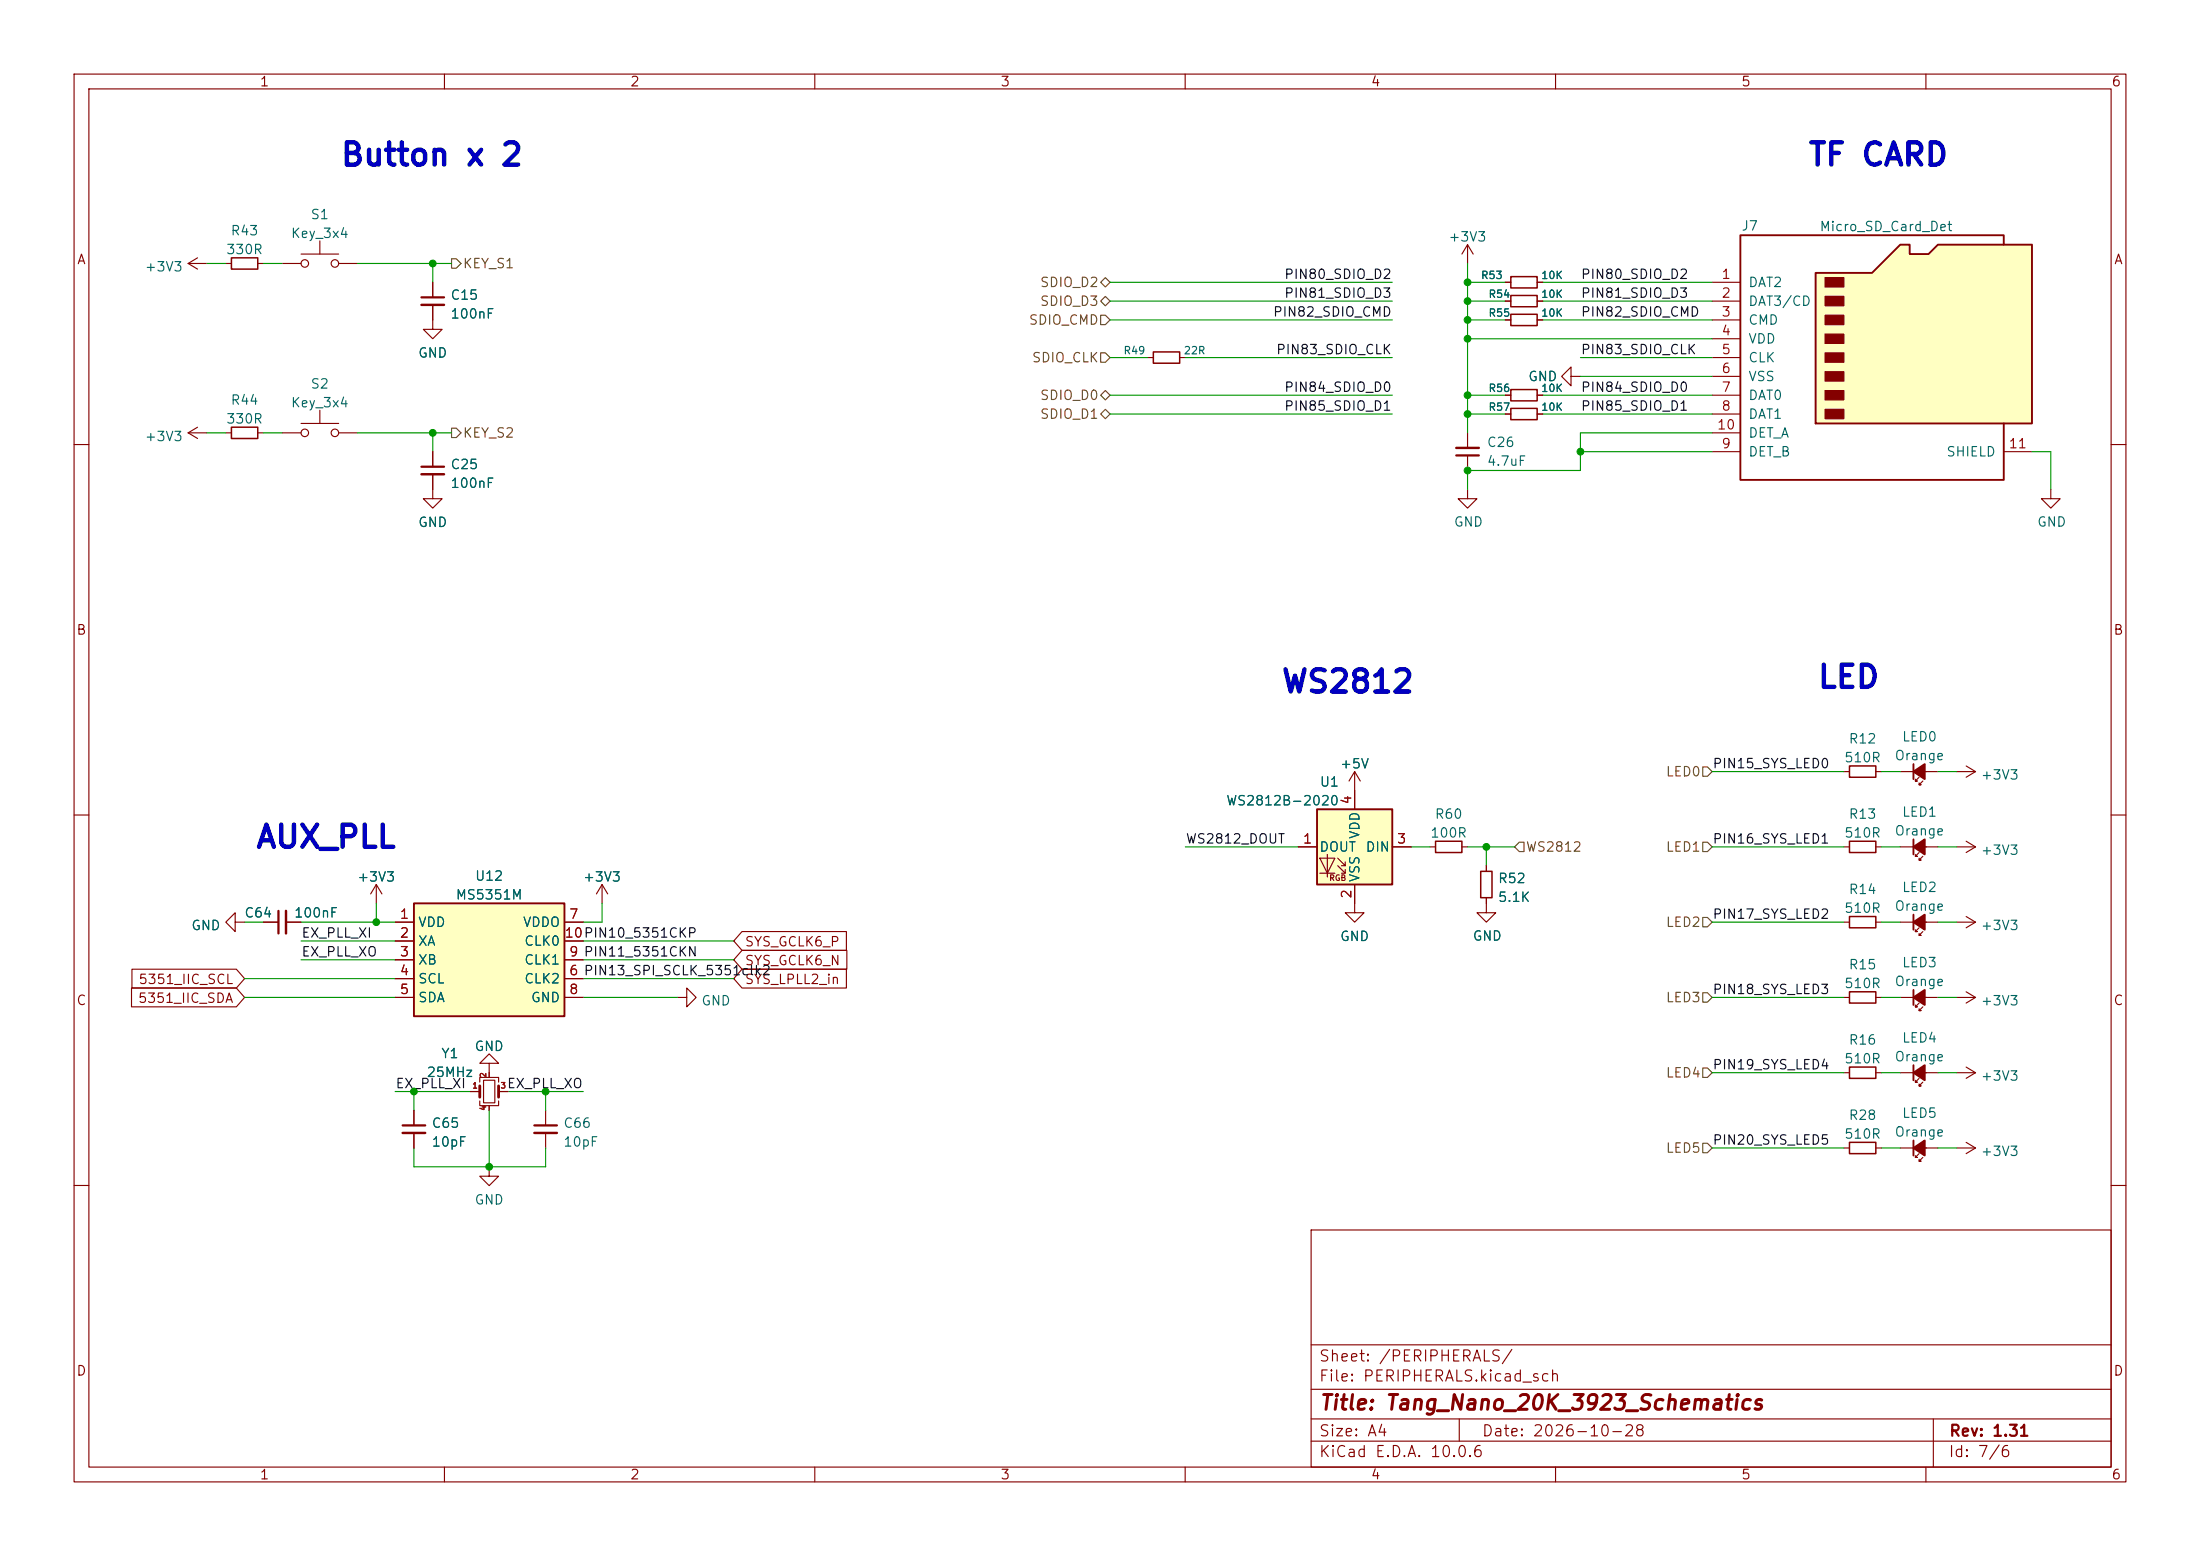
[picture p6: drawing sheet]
<svg xmlns="http://www.w3.org/2000/svg" width="297mm" height="210mm" viewBox="0 0 297 210" stroke-linecap="round" stroke-linejoin="round" font-family="sans-serif">
<g fill="none" stroke="#840000" stroke-width=".15">
<path d="M10 10h277v190h-277zM12 12h273v186h-273zM60 10v2M110 10v2M160 10v2M210 10v2M260 10v2M38.1 35.6h2.5M40.6 34.3h5.1M43.2 32.5v1.8M45.7 35.6h2.6M10 60h2"/>
<path d="M285 60h2M10 110h2M200.7 116.8v.8M256.5 104.1h5.1M259.1 104.9l-.5 .5h.2h-.2v-.2M259.6 105.4l-.5 .5h.2h-.2v-.2M285 110h2M182.9 121.9v1.3h-1.3l1.3 1.3 1.2-1.3h-1.2M200.7 121.2v2h1.2l-1.2 1.3-1.3-1.3h1.3M10 160h2M177 166h108v32h-108zM285 160h2"/>
<path d="M60 198v2M110 198v2M160 198v2M177 194.5h108M177 191.5h108M177 187.5h108M177 181.5h108M197 191.5v3M210 198v2M260 198v2M261 191.5v6.5"/>
<circle cx="41.1" cy="35.6" r=".51"/>
<circle cx="45.2" cy="35.6" r=".51"/>
</g>
<path d="M258.3 103.1v2.1" fill="none" stroke="#840000" stroke-width=".25"/>
<path d="M258.3 104.1l1.5-1v2.1z" fill="#840000" stroke="#840000" stroke-width=".25"/>
<path d="M199.9 117.6h1.5v3.6h-1.5z" fill="none" stroke="#840000" stroke-width=".2"/>
<path d="M55.9 121.9h20.3v15.3h-20.3z" fill="#ffffc2"/>
<path d="M258.3 113.3v2M55.9 121.9h20.3v15.3h-20.3zM258.3 153.9v2.1" fill="none" stroke="#840000" stroke-width=".25"/>
<g fill="none" stroke="#840000" stroke-width=".15">
<path d="M25.4 35.6l1.3 .7M25.4 35.6h2.5M26.7 34.8l-1.3 .8M30.5 35.6h.7M34.8 35.6h.8M58.4 38.1v2M203.2 38.1h.8M207.5 38.1h.8M25.4 58.4h2.5M25.4 58.4l1.3 .8M26.7 57.7l-1.3 .7M30.5 58.4h.7"/>
<path d="M34.8 58.4h.8M38.1 58.4h2.5M40.6 57.2h5.1M43.2 55.4v1.8M45.7 58.4h2.6M58.4 41.1v3.4h1.3l-1.3 1.2-1.3-1.2h1.3M203.2 55.9h.8M203.2 53.3h.8M203.2 43.2h.8M203.2 40.6h.8M207.5 55.9h.8M207.5 53.3h.8"/>
<path d="M207.5 43.2h.8M207.5 40.6h.8M212.1 50.8v-1.3l-1.3 1.3 1.3 1.3v-1.3h1.3M58.4 64v3.3h1.3l-1.3 1.3-1.3-1.3h1.3M58.4 61v2M50.8 119.4l-.8 1.3M50.8 119.4l.8 1.3M50.8 119.4v2.5M256.5 114.3h5.1M259.1 115.1l-.5 .5h.2h-.2v-.3M259.6 115.6l-.5 .5h.2h-.2v-.3M264.2 114.3h2.5"/>
<path d="M264.2 104.1h2.5M265.4 113.5l1.3 .8M265.4 103.4l1.3 .7M266.7 114.3l-1.3 .8M266.7 104.1l-1.3 .8M31.7 124.5v-1.3l-1.2 1.3 1.2 1.2v-1.2h1.3M35.6 124.5h2M38.6 124.5h2M53.3 124.5h2.6M53.3 127h2.6M53.3 129.5h2.6M53.3 132.1h2.6"/>
<path d="M53.3 134.6h2.6M76.2 124.5h2.5M76.2 127h2.5M76.2 129.5h2.5M76.2 132.1h2.5M76.2 134.6h2.5M264.2 134.6h2.5M265.4 133.9l1.3 .7M266.7 134.6l-1.3 .8M63.5 147.3h1.3M64.8 148.6v.6h2.5v-.6M64.8 146.1v-.7h2.5v.7"/>
<path d="M65.3 145.8h1.5v3h-1.5zM66 143.5h1.3l-1.3-1.3-1.2 1.3h1.2v1.9M66 149.2v.7M67.3 147.3h1.3M73.7 149.9v2M73.7 152.9v2M248.9 154.9h.8M253.2 154.9h.8M256.5 154.9h5.1M259.1 155.7l-.5 .5h.2h-.2v-.2M259.6 156.2l-.5 .5h.2h-.2v-.2"/>
<circle cx="41.1" cy="58.4" r=".51"/>
<circle cx="45.2" cy="58.4" r=".51"/>
</g>
<path d="M64.8 146.6v1.5M67.3 146.6v1.5" fill="none" stroke="#840000" stroke-width=".38"/>
<path d="M56.9 40.1h3M56.9 63h3M37.6 122.9v3.1M72.1 151.9h3.1" fill="none" stroke="#840000" stroke-width=".3"/>
<path d="M56.9 41.1h3M56.9 64h3M38.6 122.9v3.1M72.1 152.9h3.1" fill="none" stroke="#840000" stroke-width=".33"/>
<g fill="#840000" stroke="#840000" stroke-width=".25">
<path d="M258.3 114.3l1.5-1v2z"/>
<path d="M258.3 154.9l1.5-1v2.1z"/>
</g>
<path d="M31.2 34.8h3.6v1.5h-3.6zM204 37.3h3.5v1.6h-3.5zM204 39.9h3.5v1.5h-3.5zM31.2 57.7h3.6v1.5h-3.6zM204 55.1h3.5v1.5h-3.5zM204 52.6h3.5v1.5h-3.5zM204 42.4h3.5v1.5h-3.5zM249.7 154.2h3.5v1.5h-3.5z" fill="none" stroke="#840000" stroke-width=".2"/>
<path d="M245.1 36.8h7.6l3.8-3.8h1.3v1.3h2.5l1.3-1.3h12.7v24.2h-29.2z" fill="#ffffc2"/>
<path d="M245.1 36.8h7.6l3.8-3.8h1.3v1.3h2.5l1.3-1.3h12.7v24.2h-29.2zM270.5 33v-1.2h-35.6v33h35.6v-7.6M258.3 123.4v2.1M258.3 143.8v2" fill="none" stroke="#840000" stroke-width=".25"/>
<g fill="#840000" stroke="#840000" stroke-width=".15">
<path d="M246.4 37.5h2.5v1.2h-2.5z"/>
<path d="M246.4 40h2.5v1.3h-2.5z"/>
<path d="M246.4 42.5h2.5v1.3h-2.5z"/>
<path d="M246.4 45.1h2.5v1.3h-2.5z"/>
<path d="M246.4 47.6h2.5v1.3h-2.5z"/>
<path d="M246.4 50.2h2.5v1.2h-2.5z"/>
<path d="M246.4 52.7h2.5v1.3h-2.5z"/>
<path d="M246.4 55.2h2.5v1.3h-2.5z"/>
</g>
<g fill="none" stroke="#840000" stroke-width=".15">
<path d="M231.1 38.1h3.8M231.1 40.6h3.8M231.1 43.2h3.8M231.1 45.7h3.8M231.1 48.3h3.8M231.1 50.8h3.8M231.1 53.3h3.8M231.1 55.9h3.8M231.1 58.4h3.8M231.1 61h3.8M270.5 61h3.8M276.9 66v1.3h1.2l-1.2 1.3-1.3-1.3h1.3"/>
<path d="M182.9 104.1l.7 1.3M182.9 104.1l-.8 1.3M182.9 104.1v2.6M91.4 134.6h1.3v-1.2l1.3 1.2-1.3 1.3v-1.3M256.5 124.5h5.1M259.1 125.2l-.5 .5h.2h-.2v-.2M259.6 125.7l-.5 .5h.2h-.2v-.2M66 157.5v1.3h1.3l-1.3 1.2-1.2-1.2h1.2M256.5 144.8h5.1M259.1 145.5l-.5 .6h.2h-.2v-.3M259.6 146.1l-.5 .5h.2h-.2v-.3M264.2 144.8h2.5"/>
<path d="M264.2 154.9h2.5M265.4 144l1.3 .8M265.4 154.2l1.3 .7M266.7 144.8l-1.3 .7M266.7 154.9l-1.3 .8"/>
</g>
<g fill="#840000" stroke="#840000" stroke-width=".25">
<path d="M258.3 144.8l1.5-1v2z"/>
<path d="M258.3 124.5l1.5-1.1v2.1z"/>
</g>
<path d="M177.8 109.2h10.2v10.2h-10.2z" fill="#ffffc2"/>
<g fill="none" stroke="#840000" stroke-width=".15">
<path d="M58.4 38.1v2M198.1 33v2.6M198.1 33l-.7 1.3M198.1 33l.8 1.3M203.2 38.1h.8M207.5 38.1h.8M58.4 41.1v2.1M154.9 48.3h.8M159.3 48.3h.7M198.1 58.4v2.1M203.2 55.9h.8M203.2 43.2h.8"/>
<path d="M203.2 40.6h.8M203.2 53.3h.8M207.5 55.9h.8M207.5 43.2h.8M207.5 40.6h.8M207.5 53.3h.8M58.4 61v2M58.4 64v2M198.1 66v1.3h1.3l-1.3 1.3-1.3-1.3h1.3M198.1 61.5v2M81.3 119.4l-.8 1.3M81.3 119.4l.7 1.3"/>
<path d="M81.3 119.4v2.5M175.3 114.3h2.5M178.2 115.8h2l-1 2.1zM178.2 117.9h2M179.2 115.3v3.1M180.6 115.8l1 1v-.5M180.6 116.8l1 1.1v-.6M181.1 116.8h.5M181.1 117.9h.5M182.9 106.7v2.5M182.9 119.4v2.5M188 114.3h2.5"/>
<path d="M193 114.3h.8M197.4 114.3h.7M200.7 116.8v.8M248.9 114.3h.8M248.9 104.1h.8M253.2 114.3h.8M253.2 104.1h.8M17.8 133.3h14.1l1.1 1.3-1.1 1.3h-14.1zM17.8 130.8h14.1l1.1 1.3-1.1 1.3h-14.1zM35.6 124.5h2M38.6 124.5h2M53.3 124.5h2.6"/>
<path d="M53.3 134.6h2.6M53.3 127h2.6M53.3 129.5h2.6M53.3 132.1h2.6M76.2 124.5h2.5M76.2 134.6h2.5M76.2 127h2.5M76.2 129.5h2.5M76.2 132.1h2.5M100.2 128.3h14.1v2.5h-14.1l-1.1-1.3zM100.2 125.7h14.1v2.6h-14.1l-1.1-1.3zM100.2 130.8h14.1v2.6h-14.1l-1.1-1.3z"/>
<path d="M200.7 121.2v.7M248.9 124.5h.8M248.9 134.6h.8M253.2 124.5h.8M253.2 134.6h.8M256.5 134.6h5.1M259.1 135.4l-.5 .5h.2h-.2v-.3M259.6 135.9l-.5 .5h.2h-.2v-.3M264.2 124.5h2.5M265.4 123.7l1.3 .8M266.7 124.5l-1.3 .7M55.9 149.9v2"/>
<path d="M55.9 152.9v2M63.5 147.3h1.3M66 144.8v.6M66 149.2v.7M67.3 147.3h1.3M248.9 144.8h.8M253.2 144.8h.8"/>
</g>
<path d="M177.8 109.2h10.2v10.2h-10.2zM258.3 133.6v2" fill="none" stroke="#840000" stroke-width=".25"/>
<path d="M155.7 47.5h3.6v1.5h-3.6zM193.8 113.5h3.6v1.6h-3.6zM249.7 113.5h3.5v1.6h-3.5zM249.7 103.4h3.5v1.5h-3.5zM249.7 123.7h3.5v1.5h-3.5zM249.7 133.9h3.5v1.5h-3.5zM249.7 144h3.5v1.5h-3.5z" fill="none" stroke="#840000" stroke-width=".2"/>
<path d="M258.3 134.6l1.5-1v2z" fill="#840000" stroke="#840000" stroke-width=".25"/>
<path d="M196.6 61.5h3M54.4 151.9h3" fill="none" stroke="#840000" stroke-width=".3"/>
<path d="M196.6 60.5h3M54.4 152.9h3" fill="none" stroke="#840000" stroke-width=".33"/>
<g fill="none" stroke="#725600" stroke-width=".15">
<path d="M61 34.9h.6l.6 .7-.6 .6h-.6zM148.6 38.1l.6-.6 .7 .6-.7 .6zM61 57.8h.6l.6 .6-.6 .7h-.6zM148.6 53.3l.6-.6 .7 .6-.7 .7zM148.6 42.5h.6l.7 .7-.7 .6h-.6zM148.6 55.9l.6-.7 .7 .7-.7 .6zM148.6 47.6h.6l.7 .7-.7 .6h-.6zM148.6 40.6l.6-.6 .7 .6-.7 .7zM205.1 113.7h.6v1.2h-.6l-.6-.6zM229.9 113.7h.6l.6 .6-.6 .6h-.6zM229.9 103.5h.6l.6 .6-.6 .7h-.6zM229.9 134h.6l.6 .6-.6 .7h-.6z"/>
<path d="M229.9 123.8h.6l.6 .7-.6 .6h-.6zM229.9 144.1h.6l.6 .7-.6 .6h-.6zM229.9 154.3h.6l.6 .6-.6 .7h-.6z"/>
</g>
<g fill="none" stroke="#009600" stroke-width=".15">
<path d="M27.9 35.6h2.6M35.6 35.6h2.5M48.3 35.6h12.7M58.4 35.6v2.5M149.9 38.1h38.1M198.1 38.1h5.1M198.1 35.6v22.8M208.3 38.1h22.8M27.9 58.4h2.6M35.6 58.4h2.5M48.3 58.4h12.7M58.4 58.4v2.6"/>
<path d="M149.9 55.9h38.1M149.9 48.3h5M149.9 40.6h38.1M149.9 43.2h38.1M149.9 53.3h38.1M160 48.3h28M198.1 55.9h5.1M198.1 40.6h5.1M198.1 43.2h5.1M198.1 53.3h5.1M198.1 45.7h33M208.3 55.9h22.8"/>
<path d="M208.3 40.6h22.8M208.3 43.2h22.8M208.3 53.3h22.8M213.4 50.8h17.7M213.4 48.3h17.7M231.1 58.4h-17.7v5.1h-15.3v2.5M213.4 61h17.7M274.3 61h2.6v5M160 114.3h15.3M190.5 114.3h2.5M198.1 114.3h6.4M200.7 114.3v2.5"/>
<path d="M231.1 114.3h17.8M231.1 104.1h17.8M254 114.3h2.5M254 104.1h2.5M261.6 114.3h2.6M261.6 104.1h2.6M33 124.5h2.6M33 134.6h20.3M33 132.1h20.3M40.6 124.5h12.7M40.6 129.5h12.7M40.6 127h12.7"/>
<path d="M50.8 121.9v2.6M78.7 129.5h20.4M78.7 134.6h12.7M78.7 127h20.4M78.7 132.1h20.4M81.3 121.9v2.6h-2.6M231.1 124.5h17.8M231.1 134.6h17.8M254 124.5h2.5M254 134.6h2.5M261.6 124.5h2.6M261.6 134.6h2.6"/>
<path d="M53.3 147.3h10.2M55.9 154.9v2.6h17.8v-2.6M55.9 147.3v2.6M66 149.9v7.6M68.6 147.3h10.1M73.7 147.3v2.6M231.1 154.9h17.8M231.1 144.8h17.8M254 154.9h2.5M254 144.8h2.5M261.6 154.9h2.6M261.6 144.8h2.6"/>
</g>
<g fill="#009600" stroke="#009600" stroke-width=".14">
<circle cx="198.1" cy="53.3" r=".46"/>
<circle cx="198.1" cy="45.7" r=".46"/>
<circle cx="198.1" cy="55.9" r=".46"/>
<circle cx="198.1" cy="63.5" r=".46"/>
<circle cx="200.7" cy="114.3" r=".46"/>
<circle cx="58.4" cy="58.4" r=".46"/>
<circle cx="58.4" cy="35.6" r=".46"/>
<circle cx="198.1" cy="43.2" r=".46"/>
<circle cx="213.4" cy="61" r=".46"/>
<circle cx="198.1" cy="40.6" r=".46"/>
<circle cx="198.1" cy="38.1" r=".46"/>
<circle cx="55.9" cy="147.3" r=".46"/>
<circle cx="50.8" cy="124.5" r=".46"/>
<circle cx="73.7" cy="147.3" r=".46"/>
<circle cx="66" cy="157.5" r=".46"/>
</g>
<g font-size="3" fill="#0000c2">
<text x="45.8" y="23.1">Button x 2</text>
<text x="243.9" y="23.1">TF CARD</text>
<text x="172.8" y="94.2">WS2812</text>
<text x="245.2" y="93.6">LED</text>
<text x="34.4" y="115.2">AUX_PLL</text>
</g>
<text font-size="2" fill="#840000" x="178" y="190.8">Title: Tang_Nano_20K_3923_Schematics</text>
<g font-size="1.5" fill="#840000">
<text x="178" y="184.1">Sheet: /PERIPHERALS/</text>
<text x="178" y="186.8">File: PERIPHERALS.kicad_sch</text>
<text x="178" y="197">KiCad E.D.A. 10.0.6</text>
<text x="178" y="194.2">Size: A4</text>
<text x="200" y="194.2">Date: 2026-10-28</text>
<text x="263" y="197">Id: 7/6</text>
<text x="263" y="194.2">Rev: 1.31</text>
</g>
<g font-size="1.3" fill="#840000">
<text x="35" y="12">1</text>
<text x="85" y="12">2</text>
<text x="135" y="12">3</text>
<text x="185" y="12">4</text>
<text x="235" y="12">5</text>
<text x="285" y="12">6</text>
<text x="10.3" y="36">A</text>
<text x="285.3" y="36">A</text>
<text x="10.2" y="86">B</text>
<text x="285.2" y="86">B</text>
<text x="100.5" y="130.6">SYS_GCLK6_N</text>
<text x="100.5" y="128.1">SYS_GCLK6_P</text>
<text x="10.2" y="136">C</text>
<text x="18.5" y="135.7">5351_IIC_SDA</text>
<text x="18.6" y="133.1">5351_IIC_SCL</text>
<text x="100.5" y="133.1">SYS_LPLL2_in</text>
<text x="285.2" y="136">C</text>
<text x="10.2" y="186">D</text>
<text x="285.2" y="186">D</text>
<text x="35" y="200">1</text>
<text x="85" y="200">2</text>
<text x="135" y="200">3</text>
<text x="185" y="200">4</text>
<text x="235" y="200">5</text>
<text x="285" y="200">6</text>
</g>
<g font-size="1.3" fill="#006464">
<text x="41.8" y="29.9">S1</text>
<text x="30.4" y="34.6">330R</text>
<text x="31" y="32.1">R43</text>
<text x="39.2" y="32.4">Key_3x4</text>
<text x="195.5" y="32.9">+3V3</text>
<text x="235" y="31.4">J7</text>
<text x="245.6" y="31.5">Micro_SD_Card_Det</text>
<text x="19.4" y="37">+3V3</text>
<text x="60.7" y="40.8">C15</text>
<text x="235.9" y="39.1">DAT2</text>
<text x="235.9" y="41.6">DAT3/CD</text>
<text x="60.7" y="43.3">100nF</text>
<text x="235.9" y="44.1">CMD</text>
<text x="235.9" y="46.7">VDD</text>
<text x="41.8" y="52.8">S2</text>
<text x="56.4" y="48.6">GND</text>
<text x="206.2" y="51.8">GND</text>
<text x="235.9" y="49.2">CLK</text>
<text x="235.9" y="51.8">VSS</text>
<text x="19.4" y="59.9">+3V3</text>
<text x="30.4" y="57.5">330R</text>
<text x="31" y="54.9">R44</text>
<text x="39.2" y="55.3">Key_3x4</text>
<text x="235.9" y="54.3">DAT0</text>
<text x="235.9" y="56.8">DAT1</text>
<text x="235.9" y="59.4">DET_A</text>
<text x="60.7" y="63.6">C25</text>
<text x="200.6" y="60.6">C26</text>
<text x="200.6" y="63.2">4.7uF</text>
<text x="235.9" y="61.9">DET_B</text>
<text x="262.7" y="61.9">SHIELD</text>
<text x="56.4" y="71.4">GND</text>
<text x="60.7" y="66.2">100nF</text>
<text x="196.2" y="71.4">GND</text>
<text x="274.9" y="71.4">GND</text>
<text x="249.5" y="100.7">R12</text>
<text x="256.7" y="100.4">LED0</text>
<text x="178.1" y="106.5">U1</text>
<text x="180.8" y="104">+5V</text>
<text x="248.9" y="103.2">510R</text>
<text x="255.7" y="102.9">Orange</text>
<text x="267.3" y="105.5">+3V3</text>
<text x="165.4" y="109">WS2812B-2020</text>
<text x="183.8" y="113.3" transform="rotate(-90 183.8 113.3)">VDD</text>
<text x="193" y="113.4">100R</text>
<text x="193.6" y="110.8">R60</text>
<text x="248.9" y="113.4">510R</text>
<text x="249.5" y="110.8">R13</text>
<text x="255.7" y="113.1">Orange</text>
<text x="256.7" y="110.5">LED1</text>
<text x="48.1" y="119.3">+3V3</text>
<text x="64" y="119.2">U12</text>
<text x="78.6" y="119.3">+3V3</text>
<text x="178" y="115.3">DOUT</text>
<text x="183.8" y="119.2" transform="rotate(-90 183.8 119.2)">VSS</text>
<text x="184.3" y="115.3">DIN</text>
<text x="202.1" y="119.5">R52</text>
<text x="267.3" y="115.7">+3V3</text>
<text x="25.7" y="125.9">GND</text>
<text x="32.9" y="124.2">C64</text>
<text x="39.6" y="124.2">100nF</text>
<text x="56.4" y="125.4">VDD</text>
<text x="61.4" y="121.7">MS5351M</text>
<text x="70.5" y="125.4">VDDO</text>
<text x="202.1" y="122">5.1K</text>
<text x="248.9" y="123.5">510R</text>
<text x="249.5" y="121">R14</text>
<text x="255.7" y="123.2">Orange</text>
<text x="256.7" y="120.7">LED2</text>
<text x="267.3" y="125.9">+3V3</text>
<text x="56.4" y="128">XA</text>
<text x="56.4" y="130.5">XB</text>
<text x="70.7" y="130.5">CLK1</text>
<text x="70.7" y="128">CLK0</text>
<text x="180.8" y="127.3">GND</text>
<text x="198.7" y="127.3">GND</text>
<text x="249.5" y="131.1">R15</text>
<text x="256.7" y="130.9">LED3</text>
<text x="56.4" y="133">SCL</text>
<text x="56.4" y="135.6">SDA</text>
<text x="70.7" y="133">CLK2</text>
<text x="71.6" y="135.6">GND</text>
<text x="94.6" y="136">GND</text>
<text x="248.9" y="133.7">510R</text>
<text x="255.7" y="133.4">Orange</text>
<text x="267.3" y="136">+3V3</text>
<text x="59.5" y="143.1">Y1</text>
<text x="64" y="142.2">GND</text>
<text x="248.9" y="143.8">510R</text>
<text x="249.5" y="141.3">R16</text>
<text x="255.7" y="143.6">Orange</text>
<text x="256.7" y="141">LED4</text>
<text x="57.5" y="145.7">25MHz</text>
<text x="267.3" y="146.2">+3V3</text>
<text x="58.2" y="152.5">C65</text>
<text x="58.2" y="155.1">10pF</text>
<text x="76" y="152.5">C66</text>
<text x="76" y="155.1">10pF</text>
<text x="248.9" y="154">510R</text>
<text x="249.5" y="151.5">R28</text>
<text x="255.7" y="153.7">Orange</text>
<text x="256.7" y="151.2">LED5</text>
<text x="267.3" y="156.3">+3V3</text>
<text x="64" y="162.9">GND</text>
</g>
<g font-size="1.3" fill="#725600">
<text x="62.4" y="36.5">KEY_S1</text>
<text x="140.3" y="39.1">SDIO_D2</text>
<text x="140.3" y="41.6">SDIO_D3</text>
<text x="138.8" y="44.1">SDIO_CMD</text>
<text x="139.2" y="49.2">SDIO_CLK</text>
<text x="62.4" y="59.4">KEY_S2</text>
<text x="140.3" y="54.3">SDIO_D0</text>
<text x="140.3" y="56.8">SDIO_D1</text>
<text x="224.8" y="105.1">LED0</text>
<text x="205.9" y="115.3">WS2812</text>
<text x="224.8" y="115.3">LED1</text>
<text x="224.8" y="125.4">LED2</text>
<text x="224.8" y="135.6">LED3</text>
<text x="224.8" y="145.7">LED4</text>
<text x="224.8" y="155.9">LED5</text>
</g>
<g font-size="1.3" fill="#0f0f0f">
<text x="173.3" y="40.5">PIN81_SDIO_D3</text>
<text x="173.3" y="38">PIN80_SDIO_D2</text>
<text x="213.3" y="38">PIN80_SDIO_D2</text>
<text x="213.3" y="40.5">PIN81_SDIO_D3</text>
<text x="171.8" y="43.1">PIN82_SDIO_CMD</text>
<text x="213.3" y="43.1">PIN82_SDIO_CMD</text>
<text x="172.2" y="48.1">PIN83_SDIO_CLK</text>
<text x="173.3" y="53.2">PIN84_SDIO_D0</text>
<text x="213.3" y="53.2">PIN84_SDIO_D0</text>
<text x="213.3" y="48.1">PIN83_SDIO_CLK</text>
<text x="173.3" y="55.8">PIN85_SDIO_D1</text>
<text x="213.3" y="55.8">PIN85_SDIO_D1</text>
<text x="231.1" y="104">PIN15_SYS_LED0</text>
<text x="160" y="114.2">WS2812_DOUT</text>
<text x="231.1" y="114.2">PIN16_SYS_LED1</text>
<text x="231.1" y="124.3">PIN17_SYS_LED2</text>
<text x="40.6" y="126.9">EX_PLL_XI</text>
<text x="40.6" y="129.4">EX_PLL_XO</text>
<text x="231.1" y="134.5">PIN18_SYS_LED3</text>
<text x="53.3" y="147.2">EX_PLL_XI</text>
<text x="68.4" y="147.2">EX_PLL_XO</text>
<text x="231.1" y="144.7">PIN19_SYS_LED4</text>
<text x="231.1" y="154.8">PIN20_SYS_LED5</text>
</g>
<g font-size="1.3" fill="#a90000">
<text x="232.3" y="38">1</text>
<text x="232.3" y="40.5">2</text>
<text x="232.3" y="43">3</text>
<text x="232.3" y="45.6">4</text>
<text x="232.3" y="48.1">5</text>
<text x="232.3" y="50.7">6</text>
<text x="232.3" y="53.2">7</text>
<text x="231.7" y="58.3">10</text>
<text x="232.3" y="55.7">8</text>
<text x="232.3" y="60.8">9</text>
<text x="271.1" y="60.8">11</text>
<text x="182.7" y="108.7" transform="rotate(-90 182.7 108.7)">4</text>
<text x="175.8" y="114.2">1</text>
<text x="188.5" y="114.2">3</text>
<text x="53.9" y="124.3">1</text>
<text x="76.7" y="124.3">7</text>
<text x="182.7" y="121.4" transform="rotate(-90 182.7 121.4)">2</text>
<text x="53.9" y="126.9">2</text>
<text x="53.9" y="129.4">3</text>
<text x="53.9" y="131.9">4</text>
<text x="76.1" y="126.9">10PIN10_5351CKP</text>
<text x="76.1" y="126.9">10</text>
<text x="76.7" y="131.9">6 PIN13_SPI_SCLK_5351clk2</text>
<text x="76.7" y="129.4">9 PIN11_5351CKN</text>
<text x="76.7" y="131.9">6</text>
<text x="76.7" y="129.4">9</text>
<text x="53.9" y="134.5">5</text>
<text x="76.7" y="134.5">8</text>
</g>
<g font-size="1" fill="#006464">
<text x="199.9" y="37.9">R53</text>
<text x="200.9" y="40.4">R54</text>
<text x="208" y="37.9">10K</text>
<text x="208" y="40.4">10K</text>
<text x="200.9" y="43">R55</text>
<text x="208" y="43">10K</text>
<text x="151.6" y="48.1">R49</text>
<text x="159.7" y="48.1">22R</text>
<text x="200.9" y="53.1">R56</text>
<text x="208" y="53.1">10K</text>
<text x="200.9" y="55.7">R57</text>
<text x="208" y="55.7">10K</text>
</g>
<text font-size=".8" fill="#840000" x="179.4" y="119.1">RGB</text>
<g font-size=".8" fill="#a90000">
<text x="63.7" y="147.1">1</text>
<text x="65.8" y="150" transform="rotate(-90 65.8 150)">4</text>
<text x="65.8" y="145.5" transform="rotate(-90 65.8 145.5)">2</text>
<text x="67.5" y="147.1">3</text>
</g>
</svg>
